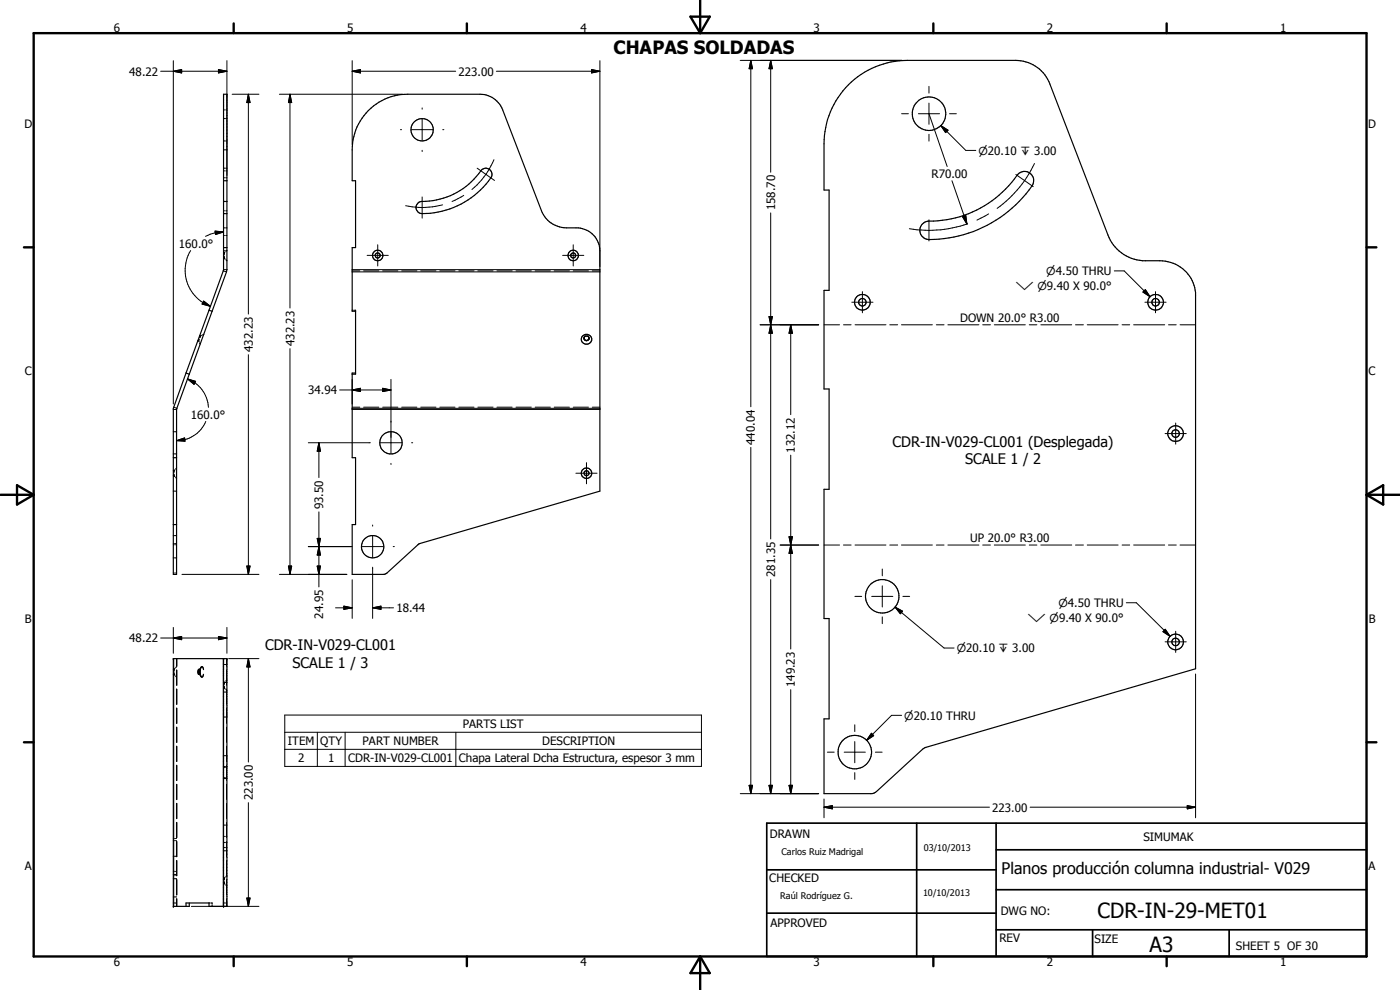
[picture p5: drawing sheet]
<svg xmlns="http://www.w3.org/2000/svg" width="420mm" height="297mm" viewBox="0 0 420 297" stroke-linecap="round" stroke-linejoin="round" font-family="sans-serif">
<g fill="none" stroke="#000" stroke-width=".35">
<path d="M67.1 28.3h1v52.6l-15.1 42v49.4h-1v-49.8l15.1-41.4zM67.1 35.6h.3M67.7 35.6h.4M254.6 25.4a25.1 25.1 0 0 1 17.7-7.3h32.5a11 11 0 0 1 10.3 7.1l17.4 45.3a12 12 0 0 0 10.3 7.7h5.3a10.7 10.7 0 0 1 10.7 9.6v112.9l-81.3 23.7-14.5 13.1-.9 .5-14.8 .1v-22.4h1.5v-30.1h-1.5v-38.8h1.5v-30.1h-1.5v-29.6h1.5v-30.1h-1.5v-13.9a25.1 25.1 0 0 1 7.3-17.7zM67.1 54.2h1M67.1 50.5h.3M67.1 42.3h.3M67.7 50.5h.4M67.7 42.3h.4M67.1 74.3h1M67.1 75.9h.1M67.1 77.4h.1"/>
<path d="M67.1 68.4h.3M67.1 60.5h.3M67.1 64.1h.3M67.2 75.9h.1M67.2 77.4h.1M67.3 75.9v.5M67.3 76.9v.5M67.3 77.4l.2 .3M67.5 75.6l-.2 .3M67.7 68.4h.4M67.7 60.5h.4M67.7 64.1h.4"/>
<path d="M67.8 77.9l.3 .3M68.1 75.1l-.3 .3M125.3 61.1l.8-.6a22.3 22.3 0 0 0 18.6-9.7 1.84 1.84 0 0 1 2.4 .2 1.84 1.84 0 0 1 .2 2.3 24.9 24.9 0 0 1-21.2 10.7 1.83 1.83 0 0 1-.8-2.9zM276.7 67.3l1.3-.8a33.2 33.2 0 0 0 27.8-14.5 2.76 2.76 0 0 1 3.6 .2 2.76 2.76 0 0 1 .3 3.6 37.3 37.3 0 0 1-31.7 16 2.76 2.76 0 0 1-1.3-4.5zM62.7 93.1l1 .3M105.7 93.1h.3M106.4 93.1l.3 .1M106.7 93.4h-1v-19.1h1v-20.1h-1v-9.2a16.7 16.7 0 0 1 16.7-16.7h21.6a7.2 7.2 0 0 1 6.9 4.7l11.6 30.2a8.1 8.1 0 0 0 7.5 5.2h3.6a7 7 0 0 1 6.4 6.8v72.2l-54.2 15.8-9.6 8.7-.9 .4h-9.6v-14.9h1v-20.1h-1v-25.4h1M106.7 93.3v19h-1M55.8 111.9l1 .4M59.4 102.2h.1M59.5 102.2h.1"/>
<path d="M59.6 102.2l.2 .4M59.8 101.8l-.2 .4M59.9 102.9l.2 .4M59.9 100.8h.1M60 100.8h.1M60.1 100.8l-.2 .5M60.4 100.6l-.3 .2M61.2 100.3l-.4 .2M175.3 101.3l.1 .6M175.3 101.6l.1 .3M175.4 101.9l.3 .2M175.4 101.9l.3 .3"/>
<path d="M175.5 101l.3-.2 .8 .2M175.5 101l-.2 .2M175.5 101l-.2 .4M175.6 100.8h.1M175.6 100.8l-.1 .2M175.7 102.1h.6M175.7 102.2h.6M176.4 100.8l.2 .2M176.6 101l.2 .6-.2 .3M176.6 101l.1 .2M176.6 101.9l-.3 .2M176.6 101.9l-.3 .3"/>
<path d="M176.8 101.5l-.2 .4M52 137.3h1M52 136.2h.4M52 129.5h.4M52.7 136.2h.3M52.7 129.5h.3M52 157.4h1M52 141.2h.1M52 142.7h.1M52 147.4h.4M52.1 141.2h.1M52.1 142.7h.1"/>
<path d="M52.2 141.2v.5M52.2 142.2v.5M52.2 142.7l.3 .3M52.5 141l-.3 .2M52.7 147.4h.3M52.7 143.3l.3 .3M53 140.4l-.3 .3M52 160.7h.4M52 167.4h.4M52.7 160.7h.3M52.7 167.4h.3M53 197.6v2.3"/>
<path d="M67.1 197.6v74.3M52 202.4h.1M52 200.8h.1M52.1 202.4h.1M52.1 200.8h.1M52.2 200.8v.5M52.2 201.8v.6M52.2 202.4l.3 .2M52.5 200.6l-.3 .2M52.7 202.9l.3 .3M53 201v4.6M53 206.8v4.5"/>
<path d="M53 212.5v4.5M53 218.2v4.6M53 200l-.3 .3M59.6 200.8v.1a.95 .95 0 0 0 .3 1.5M59.6 200.8l.2 .1M59.7 200.8h.1M59.8 200.9l.1 .7-.1 .7M59.8 202.3l-.1 .1M59.8 202.3v.1M59.8 202.3l.2 .3M59.8 200.8l-.2 .5 .2 1M59.8 200.8l.1 .1"/>
<path d="M59.9 200.9l.2 .4M60 200.7l-.2 .2M60.1 201.9l-.2 .5M60.2 202.8l.2 .3M60.4 200.2h.4l.3 .7M60.4 200.2l-.1 .1a3.5 3.5 0 0 0 .1 2.8M60.4 200.2l-.2 .2M61.1 202.3a.54 .54 0 0 1-.1 .6 .54 .54 0 0 1-.6 .2M67.1 204.9h.1M67.1 206.4h.1M67.2 204.9h.1M67.2 206.4h.1"/>
<path d="M67.3 204.9v.5M67.3 205.9v.5M67.3 206.4l.2 .2M67.5 204.6l-.2 .3M67.8 206.9l.3 .3M68.1 204l-.3 .3M53 223.9v4.6M53 229.6v4.6M53 235.3v4.6M67.1 230h.3M67.7 230h.4M52 256.9h.4"/>
<path d="M52.7 256.9h.3M53 241v4.6M53 246.8v4.5M53 252.5v4.5M53 258.2v4.6M67.1 252.8h.3M67.1 247.6h.3M67.1 254.3h.3M67.7 252.8h.4M67.7 247.6h.4M67.7 254.3h.4M52 270.9h.4"/>
<path d="M52 263.7h.4M52 262.4h.4M52 269.1h.4M52.7 270.9h.3M52.7 263.7h.3M52.7 262.4h.3M52.7 269.1h.3M53 263.9v4.6M53 269.7v2.2M56.8 270.9v1h-4.8v-74.3h16.1v74.3h-5.4v-1M63 270.9h-7.2v1M63.3 270.9h.4v.4"/>
<path d="M63.7 271.6v.3M67.1 270.9h.3M67.1 263.5h.1M67.1 265h.1M67.2 263.5h.1M67.2 265h.1M67.3 263.5v.5M67.3 264.5v.5M67.3 265l.2 .3M67.5 263.3l-.2 .2M67.7 270.9h.4M67.8 265.6l.3 .2"/>
<path d="M68.1 262.7l-.3 .3"/>
<circle cx="126.7" cy="38.9" r="3.4"/>
<circle cx="278.8" cy="34.1" r="5"/>
<circle cx="113.3" cy="76.6" r=".75"/>
<circle cx="113.4" cy="76.6" r="1.57"/>
<circle cx="172" cy="76.6" r=".74"/>
<circle cx="172" cy="76.6" r="1.57"/>
<circle cx="258.8" cy="90.7" r="2.35"/>
<circle cx="258.8" cy="90.7" r="1.13"/>
<circle cx="346.8" cy="90.7" r="2.35"/>
<circle cx="346.8" cy="90.7" r="1.14"/>
<circle cx="176" cy="101.8" r="1.51"/>
<circle cx="117.3" cy="132.9" r="3.4"/>
<circle cx="352.8" cy="130.1" r="1.13"/>
<circle cx="352.8" cy="130.1" r="2.33"/>
<circle cx="176" cy="142" r=".76"/>
<circle cx="176" cy="142" r="1.58"/>
<circle cx="111.8" cy="164" r="3.4"/>
<circle cx="264.8" cy="178.9" r="5"/>
<circle cx="352.8" cy="192.6" r="2.36"/>
<circle cx="352.8" cy="192.6" r="1.13"/>
<circle cx="256.5" cy="225.7" r="5"/>
</g>
<g fill="none" stroke="#000" stroke-width=".3">
<path d="M52 18.2v103M68.1 18.2v34.4M105.7 18.2v25.1M180 18.2v61.8M222.2 18.1h48.5M225.3 18.1l.5 2.5h-1zM225.3 18.1v103.9M231.3 18.1l.5 2.5h-1zM231.3 18.1v33.6M48.2 21.4h19.9M52 21.4l2.5-.5v1zM65.6 20.9l2.5 .5-2.5 .5z"/>
<path d="M67.1 33h.3M67.7 33h.4M69.7 28.3h8M74.5 28.3l.5 2.5h-.9zM74.5 28.3v65.9M83.9 28.3h36.9M87 28.3l.5 2.5h-.9zM87 28.3v64.1M105.7 21.4l2.5-.5v1zM105.7 21.4h31.1M120.2 38.9h.3M123.5 38.9h6.4"/>
<path d="M126.7 32.4v.4M126.7 35.7v6.4M132.9 38.9h.3M149 21.4h31M177.5 20.9l2.5 .5-2.5 .5zM270.6 34.1h2M275.6 34.1h6.4M278.8 25.9v2M278.8 30.9v6.4M278.8 34.1l5.5 15.9M282.4 37.7l2.1 1.4-.7 .7zM282.4 37.7l7.4 7.4h3.1"/>
<path d="M285 34.1h2M67.1 45h1M67.1 51.3h.3M67.1 53.3h.3M67.7 51.3h.4M67.7 53.3h.4M126.7 45.1v.4M126.7 59.1v6.3M139.2 58.6l-3.5 1.9M143.2 50.5l5.2 3.6M148.2 47.9a22.9 22.9 0 0 1-6.6 9M278.8 40.3v2"/>
<path d="M285.7 54.2l4.5 13M304.9 52.4l2.6 1.8M307.5 54.2l2.6 1.8M307.5 54.2a36.2 36.2 0 0 1-8.3 8.3M310.5 49.1l-3 5.1M57.2 75.2a11.5 11.5 0 0 0 3.7 15.6l2.2 1.1M64.5 69.3l2.6 .3-2.4 .8zM67.1 63.2h.3M67.1 70.7h.3M67.1 64.1h.3M67.1 75.2h.3M67.1 69.6a10.9 10.9 0 0 0-5.4 1.3"/>
<path d="M67.7 63.2h.4M67.7 70.7h.4M67.7 64.1h.4M67.7 75.2h.4M110.2 76.6h6.3M113.4 73.4v6.4M132.8 61.5a23.2 23.2 0 0 1-11.1 .2M168.9 76.6h6.3M172 73.4v6.4M231.3 63.9v97.8M278.8 66v6.3M288.9 65l.9-.3 .4 2.5z"/>
<path d="M290.4 67.1a36.1 36.1 0 0 1-17.5 1.5M296.7 64.2l-3.5 1.8M61.1 90.3l2 1.6-2.4-.7zM67 81.3l1 .3M67.1 80.9h1M105.7 80.9h74.3M105.7 81.3h2.3M105.7 81.6h74.3M109.1 81.3h4.6M114.8 81.3h4.6M120.6 81.3h4.5M126.3 81.3h4.5"/>
<path d="M132 81.3h4.6M137.7 81.3h4.6M143.4 81.3h4.6M149.1 81.3h4.6M154.8 81.3h4.7M160.6 81.3h4.6M166.3 81.3h4.6M172 81.3h4.6M177.7 81.3h2.3M228.1 97.5h17.6M230.8 95h1l-.5 2.5zM231.3 97.5l.5 2.5h-1z"/>
<path d="M237.3 97.5l.5 2.5h-1zM237.3 97.5v26.9M247.3 97.5h4.7M253.1 97.5h2.3M255.6 90.7h6.4M256.6 97.5h9.3M258.8 87.5v6.4M267 97.5h2.4M270.5 97.5h9.3M281 97.5h2.3M284.5 97.5h9.3M294.9 97.5h2.4"/>
<path d="M298.4 97.5h9.3M308.9 97.5h2.3M312.4 97.5h9.2M322.8 97.5h2.4M326.3 97.5h9.3M334.4 81.3h3l7.7 7.7M336.8 97.5h2.2M340.2 97.5h9.3M343 87.6l.7-.7 1.4 2.1zM343.6 90.7h6.4M343.7 86.9l1.4 2.1-2.1-1.4zM346.8 87.5v6.4"/>
<path d="M350.7 97.5h2.3M354.1 97.5h4.7M56.3 113.7l2.4 .7-.5 .9zM56.3 113.7a9.6 9.6 0 0 1 4.7 3.8l1 1.9 .6 2.8M74.5 106.4v65.9M87 104.6v67.7M101.9 117h15.4M105.7 117l2.5-.5v1zM105.7 113.8v7.4M114.8 116.5l2.5 .5-2.5 .5zM117.3 113.8v22.2M52 122.9h1"/>
<path d="M52.1 122.2l1 .3M53 132.2l2.4-.8 .1 1zM61.8 126.4a9.4 9.4 0 0 1-8.8 5.8M92.5 132.8h18.7M95.7 132.8l.5 2.6h-1zM95.7 132.8v10.5M105.7 122.9h74.3M105.7 122.2h2.3M105.7 122.5h74.3M109.1 122.2h4.6M114.2 132.8h6.3M114.8 122.2h4.6"/>
<path d="M117.3 139v.4M120.6 122.2h4.5M123.5 132.8h.4M126.3 122.2h4.5M132 122.2h4.6M137.7 122.2h4.6M143.4 122.2h4.6M149.1 122.2h4.6M154.8 122.2h4.7M160.6 122.2h4.6M166.3 122.2h4.6M172 122.2h4.6"/>
<path d="M176 138.8v6.4M177.7 122.2h2.3M225.3 134.2v103.9M237.3 136.6v58.1M349.7 130.1h6.3M352.8 126.9v6.4M95.7 153.6v22.5M111.8 157.5v.4M172.8 142h6.4M52 163.4h.4M52 163.1h.4M52 171.9h.4"/>
<path d="M52.7 163.4h.3M52.7 163.1h.3M52.7 171.9h.3M54.6 172.3h23.1M74.1 169.8h.9l-.5 2.5zM83.9 172.3h20.2M86.6 169.8h.9l-.5 2.5zM92.5 164h13.2M95.2 169.8h1l-.5 2.5zM95.2 161.5h1l-.5 2.5zM95.7 164l.5 2.5h-1zM105.7 173.9v11.6"/>
<path d="M108.7 164h6.3M111.8 160.8v6.4M111.8 170.2v15.3M118 164h.4M231.3 173.9v64.2M234.1 163.5h11.6M236.8 161h1l-.5 2.5zM236.8 161l1 5h-1l1-5zM237.3 163.5l.5 2.5h-1zM247.3 163.5h4.7M253.1 163.5h2.3M256.6 178.9h2"/>
<path d="M256.6 163.5h9.3M261.6 178.9h6.4M264.8 170.7v2.1M264.8 175.8v6.3M267 163.5h2.4M270.5 163.5h9.3M271 178.9h2M281 163.5h2.3M284.5 163.5h9.3M294.9 163.5h2.4M298.4 163.5h9.3M308.9 163.5h2.3"/>
<path d="M312.4 163.5h9.2M322.8 163.5h2.4M326.3 163.5h9.3M336.8 163.5h2.2M340.2 163.5h9.3M350.7 163.5h2.3M354.1 163.5h4.7M48.2 191.4h19.9M52 191.4l2.5-.4v.9zM52 188.3v7.7M52.1 197.6v74.3M53.1 197.6v2.3"/>
<path d="M65.6 191l2.5 .4-2.5 .5zM67 197.6v74.3M67.1 199.4h1M68 197.6v2.3M68.1 188.3v7.7M68.6 197.6h9.1M74.5 197.6l.5 2.5h-.9zM74.5 197.6v31M100.7 182.4h5M103.2 181.9l2.5 .5-2.5 .4zM111.8 182.4l2.5-.5v.9zM111.8 182.4h6.3"/>
<path d="M264.8 185.1v2M268.6 182.2l2.3 1.2-.7 .7zM268.6 182.2l14.7 12.2h3M338 180.8h3l10.1 10.1M349.7 192.6h6.3M349.7 188.8l1.4 2.1-2.1-1.4zM352.8 189.4v6.3M53.1 201v4.6M53.1 206.8v4.5M53.1 212.5v4.5M53.1 218.2v4.6M67.1 215.1h1"/>
<path d="M67.1 207.6h1M67.1 204.8h1M68 201v4.6M68 206.8v4.5M68 212.5v4.5M68 218.2v4.6M85.5 214.5h125v15.5h-125zM85.5 219.7h125M95.2 219.7v10.3M103.6 219.7v10.3M136.8 219.7v10.3M237.3 206.9v31.2"/>
<path d="M256.5 217.5v2M270.6 214.6h-3l-7.5 7.5M358.8 202.2v43.2M53.1 223.9v4.6M53.1 229.6v4.6M53.1 235.3v4.6M67.1 233.6h1M67.1 226.7h1M67.1 233.3h.3M67.1 230.3h.3M67.7 233.3h.4M67.7 230.3h.4"/>
<path d="M68 223.9v4.6M68 229.6v4.6M68 235.3v4.6M85.5 224.8h125M222.2 238.1h23.5M224.8 235.6h1l-.5 2.5zM230.8 235.6h1l-.5 2.5zM236.8 235.6h1l-.5 2.5zM247.3 239.7v5.7M248.3 225.7h2M253.4 225.7h6.3M256.5 222.5v6.4"/>
<path d="M256.5 231.8v2M261.5 220l.7 .7-2.1 1.4zM262.7 225.7h2M52 252.2h.4M52 251.6h.4M52.7 252.2h.3M52.7 251.6h.3M53.1 241v4.6M53.1 246.8v4.5M53.1 252.5v4.5M53.1 258.2v4.6M67.1 255.3h1"/>
<path d="M67.1 251h.3M67.7 251h.4M68 241v4.6M68 246.8v4.5M68 252.5v4.5M68 258.2v4.6M74.5 240.8v31.1M247.3 242.2l2.5-.5v1zM247.3 242.2h49.7M309.1 242.2h49.7M356.3 241.7l2.5 .5-2.5 .5zM52 261.5h.4"/>
<path d="M52 262.6h.4M52.7 261.5h.3M52.7 262.6h.3M53.1 263.9v4.6M53.1 269.7v2.2M57.4 271.9h20.3M68 263.9v4.6M68 269.7v2.2M74.1 269.5h.9l-.5 2.4z"/>
</g>
<g fill="#000">
<circle cx="67.3" cy="77.4" r=".18"/>
<circle cx="60.1" cy="100.8" r=".18"/>
<circle cx="175.3" cy="101.5" r=".18"/>
<circle cx="176.8" cy="101.5" r=".18"/>
<circle cx="52" cy="197.6" r=".18"/>
<circle cx="67.1" cy="197.6" r=".18"/>
<circle cx="68.1" cy="197.6" r=".18"/>
<circle cx="52" cy="271.9" r=".18"/>
<circle cx="67.1" cy="271.9" r=".18"/>
<circle cx="67.3" cy="263.5" r=".18"/>
</g>
<g fill="none" stroke="#000" stroke-width=".71">
<path d="M10.1 9.9h400v277.1h-400zM70.1 7v2.9M140.1 7v2.9M207.2 5h5.8l-2.9 4.9zM210.1 0v9.9M280.1 7v2.9M350.1 7v2.9M7.2 74.2h2.9M410.1 74.2h3M.1 148.5h10M5.1 145.6l5 2.9-5 2.9zM410.1 148.5h10"/>
<path d="M410.1 148.5l5-2.9v5.8zM7.2 222.7h2.9M410.1 222.7h3M70.1 287v2.9M140.1 287v2.9M210.1 287v10M210.1 287l2.9 5h-5.8zM280.1 287v2.9M350.1 287v2.9"/>
</g>
<path d="M230.1 247h180v40h-180zM275.1 247v40M298.9 255h111.2M298.9 247v40M230.1 274h68.8M230.1 261h68.8M298.9 279h111.2M298.9 267h111.2M327.9 279v8M368.9 279v8" fill="none" stroke="#000" stroke-width=".51"/>
<g fill="#000">
<path d="M52 21.4l2.5-.5v1zM65.6 20.9l2.5 .5-2.5 .5zM74.5 28.3l.5 2.5h-.9zM87 28.3l.5 2.5h-.9zM105.7 21.4l2.5-.5v1zM177.5 20.9l2.5 .5-2.5 .5zM225.3 18.1l.5 2.5h-1zM231.3 18.1l.5 2.5h-1zM282.4 37.7l2.1 1.4-.7 .7zM64.5 69.3l2.6 .3-2.4 .8zM288.9 65l.9-.3 .4 2.5zM61.1 90.3l2 1.6-2.4-.7z"/>
<path d="M230.8 95h1l-.5 2.5zM231.3 97.5l.5 2.5h-1zM237.3 97.5l.5 2.5h-1zM343.7 86.9l1.4 2.1-2.1-1.4zM56.3 113.7l2.4 .7-.5 .9zM105.7 117l2.5-.5v1zM114.8 116.5l2.5 .5-2.5 .5zM53 132.2l2.4-.8 .1 1zM95.7 132.8l.5 2.6h-1zM74.1 169.8h.9l-.5 2.5zM86.6 169.8h.9l-.5 2.5zM95.2 169.8h1l-.5 2.5z"/>
<path d="M95.2 161.5h1l-.5 2.5zM95.7 164l.5 2.5h-1zM236.8 161h1l-.5 2.5zM237.3 163.5l.5 2.5h-1zM52 191.4l2.5-.4v.9zM65.6 191l2.5 .4-2.5 .5zM103.2 181.9l2.5 .5-2.5 .4zM111.8 182.4l2.5-.5v.9zM268.6 182.2l2.3 1.2-.7 .7zM349.7 188.8l1.4 2.1-2.1-1.4zM74.5 197.6l.5 2.5h-.9zM224.8 235.6h1l-.5 2.5z"/>
<path d="M230.8 235.6h1l-.5 2.5zM236.8 235.6h1l-.5 2.5zM261.5 220l.7 .7-2.1 1.4zM247.3 242.2l2.5-.5v1zM356.3 241.7l2.5 .5-2.5 .5zM74.1 269.5h.9l-.5 2.4z"/>
</g>
<g font-size="6.3">
<text x="329.4" y="275.4">CDR-IN-29-MET01</text>
<text x="345" y="285.6">A3</text>
</g>
<text font-size="5.5" x="184.1" y="16.1">CHAPAS SOLDADAS</text>
<text font-size="4.8" x="300.6" y="262.1">Planos producción columna industrial- V029</text>
<g font-size="4.4">
<text x="267.9" y="134">CDR-IN-V029-CL001 (Desplegada)</text>
<text x="289.6" y="139.2">SCALE 1 / 2</text>
<text x="79.5" y="195.1">CDR-IN-V029-CL001</text>
<text x="87.8" y="200.3">SCALE 1 / 3</text>
</g>
<g font-size="3.5">
<text x="34.2" y="9.6">6</text>
<text x="104.2" y="9.6">5</text>
<text x="174.2" y="9.6">4</text>
<text x="244.2" y="9.6">3</text>
<text x="314.2" y="9.6">2</text>
<text x="384.2" y="9.6">1</text>
<text x="38.8" y="22.7">48.22</text>
<text x="137.6" y="22.7">223.00</text>
<text x="7.3" y="38.4">D</text>
<text x="410.6" y="38.4">D</text>
<text x="279.6" y="53.4">R70.00</text>
<text x="232.6" y="63.1" transform="rotate(-90 232.6 63.1)">158.70</text>
<text x="53.7" y="74.3">160.0°</text>
<text x="288.1" y="96.6">DOWN 20.0° R3.00</text>
<text x="75.8" y="105.6" transform="rotate(-90 75.8 105.6)">432.23</text>
<text x="88.3" y="103.8" transform="rotate(-90 88.3 103.8)">432.23</text>
<text x="7.4" y="112.6">C</text>
<text x="410.7" y="112.6">C</text>
<text x="92.4" y="118.3">34.94</text>
<text x="57.3" y="125.6">160.0°</text>
<text x="226.6" y="133.5" transform="rotate(-90 226.6 133.5)">440.04</text>
<text x="238.6" y="135.8" transform="rotate(-90 238.6 135.8)">132.12</text>
<text x="97" y="152.8" transform="rotate(-90 97 152.8)">93.50</text>
<text x="291.2" y="162.7">UP 20.0° R3.00</text>
<text x="232.6" y="173.1" transform="rotate(-90 232.6 173.1)">281.35</text>
<text x="97" y="185.6" transform="rotate(-90 97 185.6)">24.95</text>
<text x="118.9" y="183.6">18.44</text>
<text x="7.4" y="186.9">B</text>
<text x="410.8" y="186.9">B</text>
<text x="38.8" y="192.7">48.22</text>
<text x="238.6" y="206.2" transform="rotate(-90 238.6 206.2)">149.23</text>
<text x="138.9" y="218.4">PARTS LIST</text>
<text x="86.4" y="223.5">ITEM</text>
<text x="96.1" y="223.6">QTY</text>
<text x="108.8" y="223.5">PART NUMBER</text>
<text x="162.7" y="223.6">DESCRIPTION</text>
<text x="89.4" y="228.7">2</text>
<text x="98.5" y="228.6">1</text>
<text x="104.5" y="228.7">CDR-IN-V029-CL001</text>
<text x="137.7" y="228.7">Chapa Lateral Dcha Estructura, espesor 3 mm</text>
<text x="75.8" y="240.1" transform="rotate(-90 75.8 240.1)">223.00</text>
<text x="297.8" y="243.5">223.00</text>
<text x="231" y="251.5">DRAWN</text>
<text x="343.1" y="252.3">SIMUMAK</text>
<text x="7.4" y="261.1">A</text>
<text x="410.7" y="261.1">A</text>
<text x="230.9" y="264.6">CHECKED</text>
<text x="300.3" y="274.5">DWG NO:</text>
<text x="231.3" y="278.3">APPROVED</text>
<text x="299.9" y="282.6">REV</text>
<text x="328.5" y="283.1">SIZE</text>
<text x="370.9" y="285.1">SHEET 5 OF 30</text>
<text x="34.2" y="289.9">6</text>
<text x="104.2" y="289.9">5</text>
<text x="174.2" y="289.9">4</text>
<text x="244.2" y="289.9">3</text>
<text x="314.2" y="289.9">2</text>
<text x="384.2" y="289.9">1</text>
</g>
<g font-size="3.3">
<text x="293.7" y="46.4">n20.10 x 3.00</text>
<text x="314" y="82.6">n4.50 THRU</text>
<text x="304.7" y="87">w n9.40 X 90.0°</text>
<text x="317.7" y="182.1">n4.50 THRU</text>
<text x="308.3" y="186.6">w n9.40 X 90.0°</text>
<text x="287.1" y="195.7">n20.10 x 3.00</text>
<text x="271.4" y="215.9">n20.10 THRU</text>
</g>
<g font-size="2.7">
<text x="234.5" y="256.6">Carlos Ruiz Madrigal</text>
<text x="277.2" y="255.3">03/10/2013</text>
<text x="234.1" y="269.7">Raúl Rodríguez G.</text>
<text x="277" y="268.7">10/10/2013</text>
</g>
</svg>
